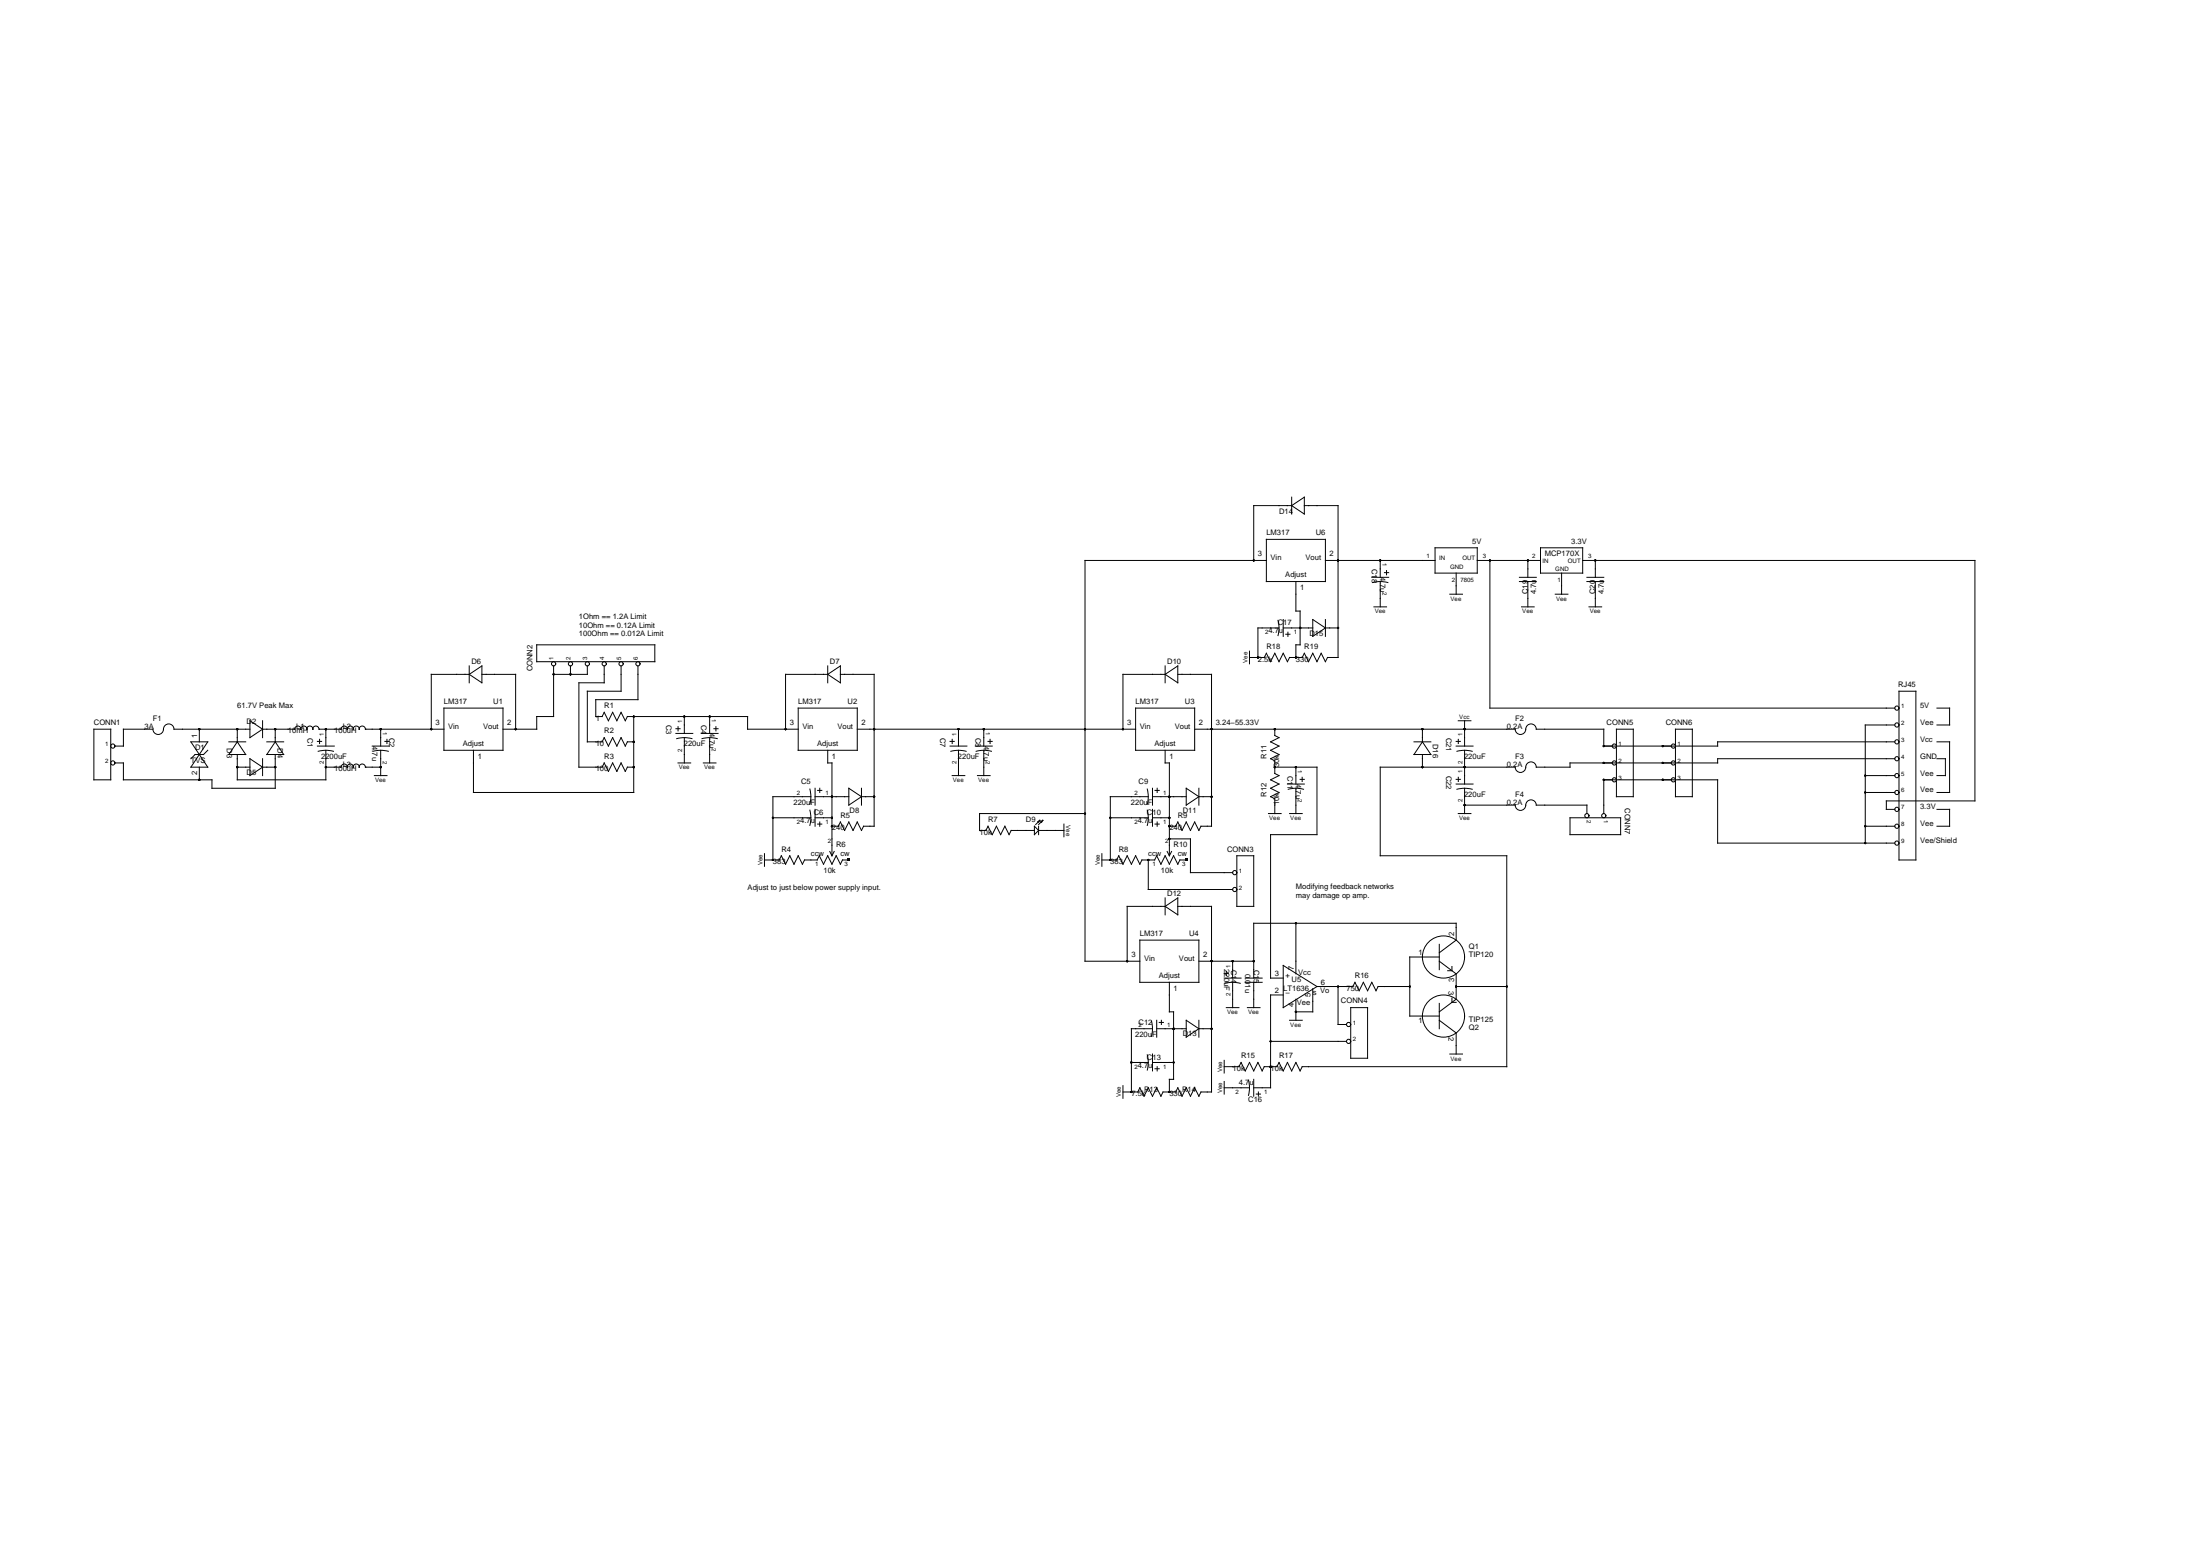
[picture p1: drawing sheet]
<svg xmlns="http://www.w3.org/2000/svg" width="297mm" height="210mm" viewBox="0 0 297 210" stroke-linecap="round" stroke-linejoin="round" font-family="sans-serif">
<g fill="none" stroke="#000" stroke-width=".14">
<path d="M171 75.7h-24.5v54.1h7.4M171 72.8h8v5.7h-8zM174.4 68.3h-5.1v7.4M174.4 68.3l1.7-1.2v2.3zM174.4 67.1v2.3M175 78.5v4h.5v4.5h-.5v1.8M176.1 68.3h4.6v20.5h-1.5l-.2 .5-.6-1.1-.6 1.1-.6-1.1-.5 1.1-.6-1.1-.3 .6h-1.7l-.3 .5-.5-1.1-.6 1.1-.6-1.1-.5 1.1-.6-1.1M179 75.7h14.8M185.2 77.9h2.3M185.3 78.6a4 4 0 0 1 2.1 0M186.4 75.7v2.2M186.4 78.5v3.4"/>
<path d="M186.9 77.3h.6M187.2 77v.6M193.8 73.9h5.7v3.5h-5.7zM196.6 77.4v2.8M199.5 75.7h8.5M201.2 75.7v19.9h54.6M205.1 78.5h2.3M205.1 77.9h2.3M206.3 75.7v2.2M206.3 78.5v3.4M208 73.9h5.7v3.5h-5.7zM210.8 77.4v2.8"/>
<path d="M213.7 75.7h52.9v32.4h-11.9v1.2h1.1M214.3 78.5h2.2M214.3 77.9h2.2M215.4 75.7v2.2M215.4 78.5v3.4M12.7 98.4h2.3v6.9h-2.3zM26.9 98.4v1.7M32 98.4v1.7M33.7 98.4h-10.2a.71 .71 0 0 0-.7-.7 .71 .71 0 0 0-.7 .7 .71 .71 0 0 1-.7 .7 .71 .71 0 0 1-.8-.7h-3.9v2.3h-1.2M33.7 97.3l1.8 1.1-1.8 1.2zM35.5 98.4h4.3a.42 .42 0 0 1 .4-.4 .42 .42 0 0 1 .4 .5 .41 .41 0 0 1 .4-.5 .41 .41 0 0 1 .4 .5 .41 .41 0 0 1 .4-.5 .41 .41 0 0 1 .4 .5 .42 .42 0 0 1 .4-.5 .42 .42 0 0 1 .5 .4h3a.42 .42 0 0 1 .4-.4 .42 .42 0 0 1 .4 .5 .41 .41 0 0 1 .4-.5 .41 .41 0 0 1 .4 .5 .41 .41 0 0 1 .4-.5 .41 .41 0 0 1 .4 .5 .42 .42 0 0 1 .4-.5 .42 .42 0 0 1 .4 .4h10.6M35.5 97.3v2.3"/>
<path d="M37.2 98.4v1.7M43.1 99.8v.6M44 98.4v2.3M51.4 98.4v2.3M52.2 99.8v.6M59.9 95.6h8v5.7h-8zM63.4 91h-5.2v7.4M63.4 91l1.7-1.1v2.3zM63.4 89.9v2.3M65.1 91h4.5v7.4M72.5 87h15.9v2.3h-15.9zM74.7 89.9v6.8h-2.2v1.7h-4.6"/>
<path d="M77 89.9v1.1M79.3 89.9v1.1h-4.6M81.3 96.7l.3-.5 .5 1.1 .6-1.1 .6 1.1 .6-1.1 .5 1.1 .3-.6h16.2v1.7h6.9M81.6 89.9v2.3h-3.4v11.4h3.1M83.9 89.9v3.4h-4.6v6.8h2M85.6 96.7v10.3h-21.7v-5.7M86.1 89.9v4.5h-5.7v2.3h.9M91.3 99h2.2M91.3 98.4h.5M91.4 99.7a4 4 0 0 1 2 0M91.5 98.1v.6M92.4 96.7v2.3"/>
<path d="M92.4 99.6v3.4M94.7 99h2.3M94.8 99.7a4 4 0 0 1 2 0M95.8 96.7v2.3M95.8 99.6v3.4M96.4 98.4h.6M96.7 98.1v.6M107.8 95.6h7.9v5.7h-7.9zM111.8 91h-5.7v7.4M111.8 89.9v2.3M111.8 91l1.7-1.1v2.3zM113.5 91h4.5v20.5h-1.4l-.3 .6-.6-1.1-.5 1.1-.6-1.1-.6 1.1-.5-1.1-.3 .5h-.9"/>
<path d="M115.7 98.4h37.6M128.6 99.8v.6M129.4 98.4v2.3M132.8 98.4v2.3M133.7 99.8v.6M153.3 95.6h8v5.7h-8zM157.3 89.9v2.3M157.3 91h-5.7v7.4M157.3 91l1.7-1.1v2.3zM159 91h4.6v20.5h-1.4l-.3 .6-.6-1.1-.6 1.1-.5-1.1-.6 1.1-.6-1.1-.3 .5h-.8M161.3 98.4h43.3a.71 .71 0 0 0 .7 .7 .71 .71 0 0 0 .7-.7 .71 .71 0 0 1 .7-.7 .71 .71 0 0 1 .7 .7h9.1v2.3h15.4v-.6h23.9M168.7 87.9v1.7"/>
<path d="M171 88.2l-.3 .6h-2M172.1 98.4v.9l.6 .3-1.1 .5 1.1 .6-1.1 .6 1.1 .5-1.1 .6 .5 .3M172.6 83.7a4 4 0 0 1 0 2.1M172.7 84.8h-2.9v4M173.3 83.6v2.3M173.3 84.8h3.9M173.6 85.6h.6M173.9 85.3v.6M177.2 83.6l1.8 1.2-1.8 1.1zM179 83.6v2.3M179 84.8h1.7M185.5 81.9h1.7"/>
<path d="M192.1 98.4v1.7M195.8 80.2h1.7M196.9 97.3h1.7M196.9 99.8v.6M197.7 97.3v3.4M205.4 81.9h1.7M210 80.2h1.7M214.5 81.9h1.8M218.2 98.4h2.3v9.1h-2.3zM226.2 98.4h2.3v9.1h-2.3zM255.8 97.9h-4v15.9M256.4 93.3h2.3v22.8h-2.3z"/>
<path d="M261.5 95.6h1.7v2.3h-1.7M25.8 100.1h2.2l-2.2 3.5h2.2zM26.9 103.6v1.7M28 101.3l-.5 .5h-1.2l-.5 .6M30.9 100.1h2.3M32 103.6h1.7M32 100.1l1.2 1.7h-2.3zM33.7 102.4l1.8 1.2-1.8 1.1zM35.5 103.6h1.7M35.5 102.4v2.3M36 100.1h2.3M37.2 101.8v4.6h-8.6v-1.1h-11.9v-2.3h-1.2"/>
<path d="M37.2 100.1l1.1 1.7h-2.3zM42.9 100.7h2.2M42.9 100.1h.5M43 101.4a4 4 0 0 1 2 0M44 103.6h2.1a.42 .42 0 0 1 .4-.5 .42 .42 0 0 1 .4 .5 .41 .41 0 0 1 .4-.5 .41 .41 0 0 1 .4 .5 .41 .41 0 0 1 .4-.5 .41 .41 0 0 1 .4 .5 .42 .42 0 0 1 .4-.5 .42 .42 0 0 1 .4 .5h2.1M44 101.3v4h-12v-3.5M50.3 100.7h2.2M50.4 101.4a4 4 0 0 1 2 0M50.5 104.7h1.8M51.4 101.3v3.4M52 100.1h.5M81.3 103.6l.3-.6 .5 1.1 .6-1.1 .6 1.1 .6-1.1 .5 1.1 .3-.5h.9"/>
<path d="M81.3 100.1l.3-.5 .5 1.1 .6-1.1 .6 1.1 .6-1.1 .5 1.1 .3-.6h.9M91.5 103h1.8M95 103h1.7M103.2 115.2v1.7M104.4 110.4h5.1M105.5 115.5l.6 1.2 .5-1.2 .6 1.2 .6-1.2 .5 1.2 .3-.6h1.7l.3-.6 .6 1.2 .6-1.2 .5 1.2 .6-1.2 .6 1.2 .3-.6h.8M105.5 115.5l-.3 .6h-2M109.3 106.5a4 4 0 0 1 0 2.1M109.3 109.4a4 4 0 0 1 0 2M109.5 107.5h-5.1v8.6M110.1 107.5h4.5M110.1 110.4h2.2"/>
<path d="M110.1 106.4v2.3M110.1 109.3v2.2M110.4 106.7h.6M110.4 111.2h.6M110.7 106.4v.6M110.7 111v.5M111.8 101.3v1.7h.5v12.5M112 114.9l.3 .6M112.6 114.9l-.3 .6M114.6 106.4l1.7 1.1-1.7 1.2zM116.3 107.5h1.7M116.3 106.4v2.3"/>
<path d="M128.3 100.7h2.3M128.3 100.1h.5M128.4 101.4a4 4 0 0 1 2 0M128.6 104.7h1.7M129.4 101.3v3.4M131.7 100.7h2.3M131.8 101.4a4 4 0 0 1 2.1 0M132 104.7h1.7M132.8 101.3v3.4M133.4 100.1h.6M139.7 111.5l.5 .6-.5 .6zM140.2 112.1h3.4"/>
<path d="M140.2 111.5v1.2M140.4 110.7l-.6 .6M140.4 110.7l-.3 .2M140.4 110.7l-.2 .3M140.8 110.7l-.6 .6M140.8 110.7l-.3 .2M140.8 110.7l-.2 .3M143.6 111.2v1.8M146.5 109.8h-14.2v2.3h.8l.3-.6 .6 1.2 .5-1.2 .6 1.2 .6-1.2 .5 1.2 .3-.6h3.2M148.8 116.1h2l.3-.6 .5 1.2 .6-1.2 .6 1.2 .5-1.2 .6 1.2 .3-.6h1.7M148.8 115.2v1.7M149.9 110.4h5.1"/>
<path d="M154.9 106.5a4 4 0 0 1 0 2.1M154.9 109.4a4 4 0 0 1 0 2M155 107.5h-5.1v8.6M155 116.1v4h11.4M155.6 107.5h4.6M155.6 106.4v2.3M155.6 109.3v2.2M155.6 110.4h2.3M155.9 116.1l.3-.6 .5 1.2 .6-1.2 .6 1.2 .6-1.2 .5 1.2 .3-.6h.9M155.9 106.7h.6M155.9 111.2h.6M156.2 106.4v.6"/>
<path d="M156.2 111v.5M157.3 101.3v1.7h.6v12.5l-.3-.6M157.9 113.2h2.8v4.6h5.7M158.2 114.9l-.3 .6M160.2 106.4l1.7 1.1-1.7 1.2zM161.9 107.5h1.7M161.9 106.4v2.3M167 115.5h2.3v6.8h-2.3zM171.3 109.8h1.7M172.1 102.7v1.7l.6 .3-1.1 .6 1.1 .5-1.1 .6 1.1 .6-1.1 .5 .5 .3v2M172.1 103.6h5.7v9.1h-6.2v19.3h1.7M173.8 105.8h2.3"/>
<path d="M173.9 106.5a4 4 0 0 1 2.1 0M174.1 109.8h1.7M175 103.6v2.2M175 106.4v3.4M175.5 105.2h.6M175.8 104.9v.6M190.9 100.1h2.3M192.1 100.1l1.1 1.7h-2.3zM192.1 101.8v1.8M196.6 105.8h2.3M196.6 105.2h.6M196.6 100.7h2.3"/>
<path d="M196.6 100.1h.6M196.7 106.5a4 4 0 0 1 2.1 0M196.7 101.4a4 4 0 0 1 2.1 0M196.9 109.8h1.7M196.9 104.9v.6M197.7 108.7h6.9a.71 .71 0 0 0 .7 .7 .71 .71 0 0 0 .7-.7 .71 .71 0 0 1 .7-.7 .71 .71 0 0 1 .7 .7h6.9v1.1M197.7 101.3v4.5M197.7 106.4v3.4M212 110.4h6.8v2.3h-6.8zM216.5 109.8v-4.5h15.4v8.5h23.9M251.8 111.5h4M251.8 107h4"/>
<path d="M251.8 104.7h4M255.8 102.4h-23.9v.6h-19.9v.6h-4.6a.71 .71 0 0 0-.7-.8 .71 .71 0 0 0-.7 .8 .71 .71 0 0 1-.7 .7 .71 .71 0 0 1-.7-.7h-18.2v11.9h17v28.5h-27.6l-.3 .6-.5-1.2-.6 1.2-.6-1.2-.5 1.2-.6-1.2-.3 .6h-1.7l-.3 .6-.6-1.2-.5 1.2-.6-1.2-.6 1.2-.5-1.2-.3 .6h-2M261.5 109.3h1.7v2.2h-1.7M261.5 100.1h1.7v6.9h-1.7M261.5 102.4h1.2v2.3h-1.2M153.9 126.9h8v5.7h-8zM155.5 137.8a4 4 0 0 1 0 2.1M155.6 138.9h-2.8v8.5M156.2 138.9h4M156.2 137.7v2.3M156.5 138h.6M156.8 137.7v.6"/>
<path d="M157.3 121.2v2.3M157.3 122.3h-5.1v7.5M157.3 122.3l1.7-1.1v2.3zM157.9 132.6v4h.6v9.1h-.6v1.7M159 122.3h4.6v25.1h-1.4l-.3 .6-.6-1.2-.6 1.2-.5-1.2-.6 1.2-.6-1.2-.3 .6h-1.7l-.3 .6-.5-1.2-.6 1.2-.6-1.2-.5 1.2-.6-1.2-.3 .6h-2M160.2 137.7l1.7 1.2-1.7 1.1zM161.9 137.7v2.3M161.9 129.8h7.4M161.9 138.9h1.7M165.3 132h2.3M165.3 131.4h.6M165.4 132.7a4 4 0 0 1 2.1 0"/>
<path d="M165.6 136h1.7M165.6 131.1v.6M166.4 129.8v2.2M166.4 132.6v3.4M168.1 132.6h2.3M168.1 132h2.3M168.4 136h1.7M169.3 132.6v3.4M173.3 130.3l4.5 2.9-4.5 2.8zM173.3 134.3h-1.7v12.5h-2.3M174.1 137.7h1.7M175 124.6v6.9"/>
<path d="M175 134.9v2.8M177.2 133.5v3.1h-2.2M177.8 133.2h4.9M180.7 133.2v5.1h1.1M182.4 136h2.2v6.8h-2.2zM182.7 133.2l.2-.6 .6 1.1 .6-1.1 .5 1.1 .6-1.1 .6 1.1 .3-.5h4.2M194.3 127.5v3.4M194.3 135.4v3.5M194.3 129.8l2.3 1.7v3.4l-2.3 1.7M194.3 128.6l2.3-1.7v-2.3h-27.3v7.4M194.3 129.2h-4v8h4M194.3 137.7l2.3 1.7v2.9"/>
<path d="M196 130.5v.5h-.5M196 134.7v.6h.6M196.6 133.2h6.8M151.6 146.5v1.8M152.8 143.4h2.2M154.9 142.4a4 4 0 0 1 0 2M155.6 142.3v2.3M155.6 143.4h2.9M155.9 144.3h.6M156.2 144v.6M165.3 143.1v1.7M165.3 146v1.7"/>
<path d="M165.3 146.8h3.4M168.6 145.8a4 4 0 0 1 0 2.1M169.3 145.7v2.3M169.6 147.7h.6M169.9 147.4v.6M171.6 140.6h10.2M195.8 142.3h1.7"/>
<circle cx="74.7" cy="89.6" r=".28"/>
<circle cx="77" cy="89.6" r=".28"/>
<circle cx="79.3" cy="89.6" r=".28"/>
<circle cx="81.6" cy="89.6" r=".28"/>
<circle cx="83.9" cy="89.6" r=".28"/>
<circle cx="86.1" cy="89.6" r=".28"/>
<circle cx="256.1" cy="95.6" r=".28"/>
<circle cx="256.1" cy="97.9" r=".28"/>
<circle cx="15.2" cy="100.7" r=".28"/>
<circle cx="15.2" cy="103" r=".28"/>
<circle cx="166.7" cy="117.8" r=".28"/>
<circle cx="214.3" cy="110.1" r=".28"/>
<circle cx="216.5" cy="110.1" r=".28"/>
<circle cx="218" cy="105.3" r=".28"/>
<circle cx="218" cy="100.7" r=".28"/>
<circle cx="218" cy="103" r=".28"/>
<circle cx="225.9" cy="105.3" r=".28"/>
<circle cx="225.9" cy="100.7" r=".28"/>
<circle cx="225.9" cy="103" r=".28"/>
<circle cx="256.1" cy="100.1" r=".28"/>
<circle cx="256.1" cy="104.7" r=".28"/>
<circle cx="256.1" cy="113.8" r=".28"/>
<circle cx="256.1" cy="111.5" r=".28"/>
<circle cx="256.1" cy="109.3" r=".28"/>
<circle cx="256.1" cy="102.4" r=".28"/>
<circle cx="256.1" cy="107" r=".28"/>
<circle cx="166.7" cy="120.1" r=".28"/>
<circle cx="182.1" cy="138.3" r=".28"/>
<circle cx="194.9" cy="129.2" r="2.85"/>
<circle cx="194.9" cy="137.2" r="2.85"/>
<circle cx="182.1" cy="140.6" r=".28"/>
</g>
<g fill="#000">
<path d="M114.4 115.9h.4v.4h-.4zM160 115.9h.3v.4h-.3z"/>
<circle cx="169.3" cy="75.7" r=".14"/>
<circle cx="180.7" cy="75.7" r=".14"/>
<circle cx="186.4" cy="75.7" r=".14"/>
<circle cx="201.2" cy="75.7" r=".14"/>
<circle cx="206.3" cy="75.7" r=".14"/>
<circle cx="215.4" cy="75.7" r=".14"/>
<circle cx="26.9" cy="98.4" r=".14"/>
<circle cx="32" cy="98.4" r=".14"/>
<circle cx="37.2" cy="98.4" r=".14"/>
<circle cx="44" cy="98.4" r=".14"/>
<circle cx="51.4" cy="98.4" r=".14"/>
<circle cx="58.2" cy="98.4" r=".14"/>
<circle cx="69.6" cy="98.4" r=".14"/>
<circle cx="74.7" cy="91" r=".14"/>
<circle cx="77" cy="91" r=".14"/>
<circle cx="85.6" cy="96.7" r=".14"/>
<circle cx="92.4" cy="96.7" r=".14"/>
<circle cx="95.8" cy="96.7" r=".14"/>
<circle cx="106.1" cy="98.4" r=".14"/>
<circle cx="118" cy="98.4" r=".14"/>
<circle cx="129.4" cy="98.4" r=".14"/>
<circle cx="132.8" cy="98.4" r=".14"/>
<circle cx="146.5" cy="98.4" r=".14"/>
<circle cx="151.6" cy="98.4" r=".14"/>
<circle cx="163.6" cy="98.4" r=".14"/>
<circle cx="169.8" cy="88.8" r=".14"/>
<circle cx="172.1" cy="98.4" r=".14"/>
<circle cx="175" cy="88.8" r=".14"/>
<circle cx="175.5" cy="84.8" r=".14"/>
<circle cx="180.7" cy="84.8" r=".14"/>
<circle cx="192.1" cy="98.4" r=".14"/>
<circle cx="197.7" cy="98.4" r=".14"/>
<circle cx="26.9" cy="105.3" r=".14"/>
<circle cx="32" cy="103.6" r=".14"/>
<circle cx="37.2" cy="103.6" r=".14"/>
<circle cx="44" cy="103.6" r=".14"/>
<circle cx="51.4" cy="103.6" r=".14"/>
<circle cx="85.6" cy="103.6" r=".14"/>
<circle cx="85.6" cy="100.1" r=".14"/>
<circle cx="104.4" cy="110.4" r=".14"/>
<circle cx="104.4" cy="116.1" r=".14"/>
<circle cx="112.3" cy="111.5" r=".14"/>
<circle cx="112.3" cy="107.5" r=".14"/>
<circle cx="112.3" cy="110.4" r=".14"/>
<circle cx="118" cy="107.5" r=".14"/>
<circle cx="146.5" cy="109.8" r=".14"/>
<circle cx="149.9" cy="110.4" r=".14"/>
<circle cx="149.9" cy="116.1" r=".14"/>
<circle cx="155" cy="116.1" r=".14"/>
<circle cx="157.9" cy="111.5" r=".14"/>
<circle cx="157.9" cy="107.5" r=".14"/>
<circle cx="157.9" cy="110.4" r=".14"/>
<circle cx="157.9" cy="113.2" r=".14"/>
<circle cx="163.6" cy="107.5" r=".14"/>
<circle cx="172.1" cy="103.6" r=".14"/>
<circle cx="175" cy="103.6" r=".14"/>
<circle cx="192.1" cy="103.6" r=".14"/>
<circle cx="197.7" cy="103.6" r=".14"/>
<circle cx="197.7" cy="108.7" r=".14"/>
<circle cx="216.5" cy="100.7" r=".14"/>
<circle cx="216.5" cy="103" r=".14"/>
<circle cx="216.5" cy="105.3" r=".14"/>
<circle cx="224.5" cy="100.7" r=".14"/>
<circle cx="224.5" cy="103" r=".14"/>
<circle cx="224.5" cy="105.3" r=".14"/>
<circle cx="251.8" cy="104.7" r=".14"/>
<circle cx="251.8" cy="111.5" r=".14"/>
<circle cx="251.8" cy="113.8" r=".14"/>
<circle cx="251.8" cy="107" r=".14"/>
<circle cx="152.2" cy="129.8" r=".14"/>
<circle cx="158.5" cy="138.9" r=".14"/>
<circle cx="163.6" cy="138.9" r=".14"/>
<circle cx="163.6" cy="129.8" r=".14"/>
<circle cx="166.4" cy="129.8" r=".14"/>
<circle cx="169.3" cy="129.8" r=".14"/>
<circle cx="175" cy="124.6" r=".14"/>
<circle cx="175" cy="136.6" r=".14"/>
<circle cx="180.7" cy="133.2" r=".14"/>
<circle cx="190.3" cy="133.2" r=".14"/>
<circle cx="196.6" cy="133.2" r=".14"/>
<circle cx="203.4" cy="133.2" r=".14"/>
<circle cx="152.8" cy="147.4" r=".14"/>
<circle cx="152.8" cy="143.4" r=".14"/>
<circle cx="157.9" cy="147.4" r=".14"/>
<circle cx="158.5" cy="143.4" r=".14"/>
<circle cx="171.6" cy="144" r=".14"/>
<circle cx="171.6" cy="140.6" r=".14"/>
</g>
<g font-size="1">
<text x="172.7" y="69.4">D14</text>
<text x="169.8" y="75.1">3</text>
<text x="171" y="72.2">LM317</text>
<text x="171.6" y="75.7">Vin</text>
<text x="173.5" y="77.9">Adjust</text>
<text x="176.3" y="75.7">Vout</text>
<text x="177.6" y="72.2">U6</text>
<text x="179.5" y="75.1">2</text>
<text x="185.2" y="76.8" transform="rotate(90 185.2 76.8)">C18</text>
<text x="186.4" y="77.9" transform="rotate(90 186.4 77.9)">4.7u</text>
<text x="198.8" y="73.4">5V</text>
<text x="208.6" y="75.1">MCP170X</text>
<text x="212.1" y="73.4">3.3V</text>
<text x="78.2" y="83.6">1Ohm == 1.2A Limit</text>
<text x="175.5" y="79.6">1</text>
<text x="206.3" y="80.2" transform="rotate(-90 206.3 80.2)">C19</text>
<text x="207.4" y="80.2" transform="rotate(-90 207.4 80.2)">4.7u</text>
<text x="215.4" y="80.2" transform="rotate(-90 215.4 80.2)">C20</text>
<text x="216.5" y="80.2" transform="rotate(-90 216.5 80.2)">4.7u</text>
<text x="63.6" y="89.6">D6</text>
<text x="78.2" y="84.8">10Ohm == 0.12A Limit</text>
<text x="78.2" y="85.9">100Ohm == 0.012A Limit</text>
<text x="112" y="89.6">D7</text>
<text x="157.6" y="89.6">D10</text>
<text x="169.8" y="89.3">2.5k</text>
<text x="171" y="87.6">R18</text>
<text x="171.3" y="85.5">4.7u</text>
<text x="172.5" y="84.4">C17</text>
<text x="175" y="89.3">330</text>
<text x="176.1" y="87.6">R19</text>
<text x="176.8" y="85.8">D15</text>
<text x="32" y="95.6">61.7V Peak Max</text>
<text x="59.9" y="95">LM317</text>
<text x="66.6" y="95">U1</text>
<text x="71.9" y="90.6" transform="rotate(-90 71.9 90.6)">CONN2</text>
<text x="81.6" y="95.6">R1</text>
<text x="107.8" y="95">LM317</text>
<text x="114.4" y="95">U2</text>
<text x="153.3" y="95">LM317</text>
<text x="160" y="95">U3</text>
<text x="256.3" y="92.7">RJ45</text>
<text x="259.2" y="95.6">5V</text>
<text x="12.7" y="97.9">CONN1</text>
<text x="19.5" y="98.4">3A</text>
<text x="20.6" y="97.3">F1</text>
<text x="26.3" y="101.3">D1</text>
<text x="26.6" y="99.6" transform="rotate(-90 26.6 99.6)">1</text>
<text x="30.6" y="101" transform="rotate(90 30.6 101)">D3</text>
<text x="33.3" y="97.8">D2</text>
<text x="37.4" y="101" transform="rotate(90 37.4 101)">D4</text>
<text x="38.9" y="99">10mH</text>
<text x="40" y="98.4">L1</text>
<text x="41.5" y="99.6" transform="rotate(90 41.5 99.6)">C1</text>
<text x="45.1" y="99">100uH</text>
<text x="46.3" y="98.4">L2</text>
<text x="50.3" y="100.7" transform="rotate(90 50.3 100.7)">4.7u</text>
<text x="52.5" y="99.6" transform="rotate(90 52.5 99.6)">C2</text>
<text x="58.8" y="97.9">3</text>
<text x="60.5" y="98.4">Vin</text>
<text x="62.5" y="100.7">Adjust</text>
<text x="65.2" y="98.4">Vout</text>
<text x="68.5" y="97.9">2</text>
<text x="80.4" y="97.3">1</text>
<text x="80.4" y="100.7">10</text>
<text x="81.6" y="99">R2</text>
<text x="89.9" y="97.9" transform="rotate(90 89.9 97.9)">C3</text>
<text x="92.3" y="100.7">220uF</text>
<text x="94.7" y="97.9" transform="rotate(90 94.7 97.9)">C4</text>
<text x="95.8" y="99" transform="rotate(90 95.8 99)">4.7u</text>
<text x="106.6" y="97.9">3</text>
<text x="108.3" y="98.4">Vin</text>
<text x="110.3" y="100.7">Adjust</text>
<text x="113.1" y="98.4">Vout</text>
<text x="116.3" y="97.9">2</text>
<text x="126.9" y="99.6" transform="rotate(90 126.9 99.6)">C7</text>
<text x="131.7" y="99.6" transform="rotate(90 131.7 99.6)">C8</text>
<text x="132.8" y="100.7" transform="rotate(90 132.8 100.7)">4.7u</text>
<text x="152.2" y="97.9">3</text>
<text x="153.9" y="98.4">Vin</text>
<text x="155.9" y="100.7">Adjust</text>
<text x="158.6" y="98.4">Vout</text>
<text x="161.9" y="97.9">2</text>
<text x="164.1" y="97.9">3.24−55.33V</text>
<text x="193.5" y="100.4" transform="rotate(90 193.5 100.4)">D16</text>
<text x="195.3" y="99.6" transform="rotate(90 195.3 99.6)">C21</text>
<text x="203.4" y="98.4">0.2A</text>
<text x="204.6" y="97.3">F2</text>
<text x="216.9" y="97.9">CONN5</text>
<text x="224.9" y="97.9">CONN6</text>
<text x="259.2" y="100.1">Vcc</text>
<text x="259.2" y="97.9">Vee</text>
<text x="25.8" y="103">TVS</text>
<text x="26.6" y="104.7" transform="rotate(-90 26.6 104.7)">2</text>
<text x="33.3" y="104.6">D5</text>
<text x="43.4" y="102.4">2200uF</text>
<text x="45.1" y="104.1">100uH</text>
<text x="46.3" y="103.6">L3</text>
<text x="64.5" y="102.4">1</text>
<text x="80.4" y="104.1">100</text>
<text x="81.6" y="102.4">R3</text>
<text x="108.2" y="105.8">C5</text>
<text x="112.3" y="102.4">1</text>
<text x="129.3" y="102.4">220uF</text>
<text x="153.7" y="105.8">C9</text>
<text x="157.9" y="102.4">1</text>
<text x="171" y="107.5" transform="rotate(-90 171 107.5)">R12</text>
<text x="171" y="102.4" transform="rotate(-90 171 102.4)">R11</text>
<text x="172.7" y="103.6" transform="rotate(-90 172.7 103.6)">30k</text>
<text x="173.8" y="104.7" transform="rotate(90 173.8 104.7)">C11</text>
<text x="175" y="105.8" transform="rotate(90 175 105.8)">4.7u</text>
<text x="195.3" y="104.7" transform="rotate(90 195.3 104.7)">C22</text>
<text x="197.7" y="107.5">220uF</text>
<text x="197.7" y="102.4">220uF</text>
<text x="203.4" y="103.6">0.2A</text>
<text x="204.6" y="102.4">F3</text>
<text x="204.6" y="107.5">F4</text>
<text x="259.2" y="102.4">GND</text>
<text x="259.2" y="104.7">Vee</text>
<text x="259.2" y="107">Vee</text>
<text x="107.1" y="108.7">220uF</text>
<text x="108" y="111.1">4.7u</text>
<text x="109.9" y="110">C6</text>
<text x="112.3" y="112.1">240</text>
<text x="113.5" y="110.4">R5</text>
<text x="114.7" y="109.7">D8</text>
<text x="132.3" y="112.7">10k</text>
<text x="133.4" y="111">R7</text>
<text x="138.5" y="111">D9</text>
<text x="152.7" y="108.7">220uF</text>
<text x="153.6" y="111.1">4.7u</text>
<text x="154.9" y="110">C10</text>
<text x="157.9" y="112.1">240</text>
<text x="159" y="110.4">R9</text>
<text x="159.7" y="109.7">D11</text>
<text x="172.7" y="108.7" transform="rotate(-90 172.7 108.7)">10k</text>
<text x="203.4" y="108.7">0.2A</text>
<text x="219.4" y="109.1" transform="rotate(90 219.4 109.1)">CONN7</text>
<text x="259.2" y="113.8">Vee/Shield</text>
<text x="259.2" y="109.3">3.3V</text>
<text x="259.2" y="111.5">Vee</text>
<text x="104.4" y="116.7">383</text>
<text x="105.5" y="114.9">R4</text>
<text x="109.5" y="115.5">ccw</text>
<text x="111.2" y="117.8">10k</text>
<text x="112.9" y="114.4">R6</text>
<text x="113.5" y="115.5">cw</text>
<text x="149.9" y="116.7">383</text>
<text x="151.1" y="114.9">R8</text>
<text x="155" y="115.5">ccw</text>
<text x="156.7" y="117.8">10k</text>
<text x="158.5" y="114.4">R10</text>
<text x="159" y="115.5">cw</text>
<text x="165.7" y="114.9">CONN3</text>
<text x="100.9" y="120.1">Adjust to just below power supply input.</text>
<text x="157.6" y="120.9">D12</text>
<text x="175" y="120.1">Modifying feedback networks</text>
<text x="175" y="121.2">may damage op amp.</text>
<text x="152.8" y="129.2">3</text>
<text x="153.9" y="126.3">LM317</text>
<text x="154.5" y="129.8">Vin</text>
<text x="159.2" y="129.8">Vout</text>
<text x="160.6" y="126.3">U4</text>
<text x="162.4" y="129.2">2</text>
<text x="165.3" y="130.8" transform="rotate(90 165.3 130.8)">220uF</text>
<text x="166.2" y="130.9" transform="rotate(90 166.2 130.9)">C14</text>
<text x="168.1" y="131.5" transform="rotate(90 168.1 131.5)">0.01u</text>
<text x="169.3" y="130.9" transform="rotate(90 169.3 130.9)">C15</text>
<text x="172.1" y="131.8">3</text>
<text x="174.7" y="130.9" transform="rotate(-90 174.7 130.9)">7</text>
<text x="175.3" y="131.6">Vcc</text>
<text x="191.5" y="128.9">1</text>
<text x="196.3" y="126.4" transform="rotate(-90 196.3 126.4)">2</text>
<text x="198.3" y="129.2">TIP120</text>
<text x="198.3" y="128">Q1</text>
<text x="156.5" y="132">Adjust</text>
<text x="158.5" y="133.7">1</text>
<text x="172.1" y="134.1">2</text>
<text x="173.3" y="133.7">LT1636</text>
<text x="173.6" y="132.1">+</text>
<text x="173.6" y="134.3">−</text>
<text x="174.4" y="132.6">U5</text>
<text x="174.7" y="136" transform="rotate(-90 174.7 136)">4</text>
<text x="175.1" y="135.6">Vee</text>
<text x="177" y="134.6" transform="rotate(-90 177 134.6)">5</text>
<text x="177.3" y="134.3">s Vo</text>
<text x="178.4" y="132.9">6</text>
<text x="181" y="135.4">CONN4</text>
<text x="181.8" y="133.7">750</text>
<text x="182.9" y="132">R16</text>
<text x="195.6" y="133.8" transform="rotate(90 195.6 133.8)">3</text>
<text x="196.3" y="132.6" transform="rotate(-90 196.3 132.6)">3</text>
<text x="198.3" y="137.9">TIP125</text>
<text x="153.3" y="140">220uF</text>
<text x="153.7" y="138.3">C12</text>
<text x="154.9" y="143">C13</text>
<text x="159.7" y="139.9">D13</text>
<text x="167.6" y="142.8">R15</text>
<text x="172.7" y="142.8">R17</text>
<text x="191.5" y="138.1">1</text>
<text x="195.6" y="140" transform="rotate(90 195.6 140)">2</text>
<text x="198.3" y="139.1">Q2</text>
<text x="152.8" y="148">7.5k</text>
<text x="153.6" y="144.1">4.7u</text>
<text x="154.5" y="147.4">R13</text>
<text x="157.9" y="148">330</text>
<text x="159.6" y="147.4">R14</text>
<text x="166.4" y="144.6">10k</text>
<text x="167.3" y="146.4">4.7u</text>
<text x="168.5" y="148.7">C16</text>
<text x="171.6" y="144.6">10k</text>
</g>
<g font-size=".8">
<text x="186.6" y="76.1" transform="rotate(90 186.6 76.1)">1</text>
<text x="192.6" y="75.4">1</text>
<text x="194.3" y="75.7">IN</text>
<text x="195.8" y="76.8">GND</text>
<text x="197.4" y="75.7">OUT</text>
<text x="200.2" y="75.4">3</text>
<text x="206.9" y="75.4">2</text>
<text x="208.3" y="75.9">IN</text>
<text x="210" y="77.1">GND</text>
<text x="211.7" y="75.9">OUT</text>
<text x="214.4" y="75.4">3</text>
<text x="185.6" y="82.8">Vee</text>
<text x="186.6" y="79.9" transform="rotate(90 186.6 79.9)">2</text>
<text x="195.9" y="81.1">Vee</text>
<text x="196" y="78.5">2</text>
<text x="197.2" y="78.5">7805</text>
<text x="205.5" y="82.8">Vee</text>
<text x="210.1" y="81.1">Vee</text>
<text x="210.3" y="78.5">1</text>
<text x="214.6" y="82.8">Vee</text>
<text x="74.7" y="89" transform="rotate(-90 74.7 89)">1</text>
<text x="77" y="89" transform="rotate(-90 77 89)">2</text>
<text x="79.3" y="89" transform="rotate(-90 79.3 89)">3</text>
<text x="81.6" y="89" transform="rotate(-90 81.6 89)">4</text>
<text x="83.9" y="89" transform="rotate(-90 83.9 89)">5</text>
<text x="86.1" y="89" transform="rotate(-90 86.1 89)">6</text>
<text x="168.4" y="89.5" transform="rotate(-90 168.4 89.5)">Vee</text>
<text x="170.8" y="85.6">2</text>
<text x="174.7" y="85.6">1</text>
<text x="256.7" y="95.6">1</text>
<text x="14.2" y="100.7">1</text>
<text x="43.7" y="99.3" transform="rotate(-90 43.7 99.3)">1</text>
<text x="51.7" y="98.8" transform="rotate(90 51.7 98.8)">1</text>
<text x="92.1" y="101.5" transform="rotate(-90 92.1 101.5)">2</text>
<text x="92.1" y="97.6" transform="rotate(-90 92.1 97.6)">1</text>
<text x="96.1" y="97.1" transform="rotate(90 96.1 97.1)">1</text>
<text x="96.1" y="101" transform="rotate(90 96.1 101)">2</text>
<text x="129.1" y="99.3" transform="rotate(-90 129.1 99.3)">1</text>
<text x="133.1" y="98.8" transform="rotate(90 133.1 98.8)">1</text>
<text x="197" y="97">Vcc</text>
<text x="197.5" y="99.3" transform="rotate(-90 197.5 99.3)">1</text>
<text x="218.5" y="100.7">1</text>
<text x="226.5" y="100.7">1</text>
<text x="256.7" y="97.9">2</text>
<text x="256.7" y="100.1">3</text>
<text x="14.2" y="103">2</text>
<text x="43.7" y="103.2" transform="rotate(-90 43.7 103.2)">2</text>
<text x="50.6" y="105.6">Vee</text>
<text x="51.7" y="102.7" transform="rotate(90 51.7 102.7)">2</text>
<text x="91.6" y="103.9">Vee</text>
<text x="95.1" y="103.9">Vee</text>
<text x="107.6" y="107.3">2</text>
<text x="111.5" y="107.3">1</text>
<text x="128.7" y="105.6">Vee</text>
<text x="129.1" y="103.2" transform="rotate(-90 129.1 103.2)">2</text>
<text x="132.1" y="105.6">Vee</text>
<text x="133.1" y="102.7" transform="rotate(90 133.1 102.7)">2</text>
<text x="153.2" y="107.3">2</text>
<text x="157" y="107.3">1</text>
<text x="175.3" y="104" transform="rotate(90 175.3 104)">1</text>
<text x="175.3" y="107.8" transform="rotate(90 175.3 107.8)">2</text>
<text x="197.5" y="104.4" transform="rotate(-90 197.5 104.4)">1</text>
<text x="197.5" y="103.2" transform="rotate(-90 197.5 103.2)">2</text>
<text x="218.5" y="103">2</text>
<text x="218.5" y="105.3">3</text>
<text x="226.5" y="103">2</text>
<text x="226.5" y="105.3">3</text>
<text x="256.7" y="102.4">4</text>
<text x="256.7" y="104.7">5</text>
<text x="256.7" y="107">6</text>
<text x="107.6" y="111.3">2</text>
<text x="111.5" y="111.3">1</text>
<text x="111.8" y="113.8">2</text>
<text x="143.9" y="111.4" transform="rotate(90 143.9 111.4)">Vee</text>
<text x="153.2" y="111.3">2</text>
<text x="157" y="111.3">1</text>
<text x="157.3" y="113.8">2</text>
<text x="171.4" y="110.7">Vee</text>
<text x="174.2" y="110.7">Vee</text>
<text x="197" y="110.7">Vee</text>
<text x="197.5" y="108.3" transform="rotate(-90 197.5 108.3)">2</text>
<text x="214.3" y="110.7" transform="rotate(90 214.3 110.7)">2</text>
<text x="216.5" y="110.7" transform="rotate(90 216.5 110.7)">1</text>
<text x="256.7" y="109.3">7</text>
<text x="256.7" y="111.5">8</text>
<text x="256.7" y="113.8">9</text>
<text x="102.9" y="116.8" transform="rotate(-90 102.9 116.8)">Vee</text>
<text x="110.1" y="116.9">1</text>
<text x="114" y="116.9">3</text>
<text x="148.5" y="116.8" transform="rotate(-90 148.5 116.8)">Vee</text>
<text x="155.6" y="116.9">1</text>
<text x="159.6" y="116.9">3</text>
<text x="167.3" y="117.8">1</text>
<text x="167.3" y="120.1">2</text>
<text x="166.1" y="130.6" transform="rotate(-90 166.1 130.6)">1</text>
<text x="165.7" y="136.9">Vee</text>
<text x="166.1" y="134.5" transform="rotate(-90 166.1 134.5)">2</text>
<text x="168.5" y="136.9">Vee</text>
<text x="153.7" y="138.6">2</text>
<text x="157.6" y="138.6">1</text>
<text x="174.2" y="138.6">Vee</text>
<text x="182.7" y="138.3">1</text>
<text x="182.7" y="140.6">2</text>
<text x="195.9" y="143.2">Vee</text>
<text x="151.3" y="148.1" transform="rotate(-90 151.3 148.1)">Vee</text>
<text x="153.2" y="144.3">2</text>
<text x="157" y="144.3">1</text>
<text x="165" y="147.5" transform="rotate(-90 165 147.5)">Vee</text>
<text x="165" y="144.7" transform="rotate(-90 165 144.7)">Vee</text>
<text x="166.8" y="147.7">2</text>
<text x="170.7" y="147.7">1</text>
</g>
</svg>
